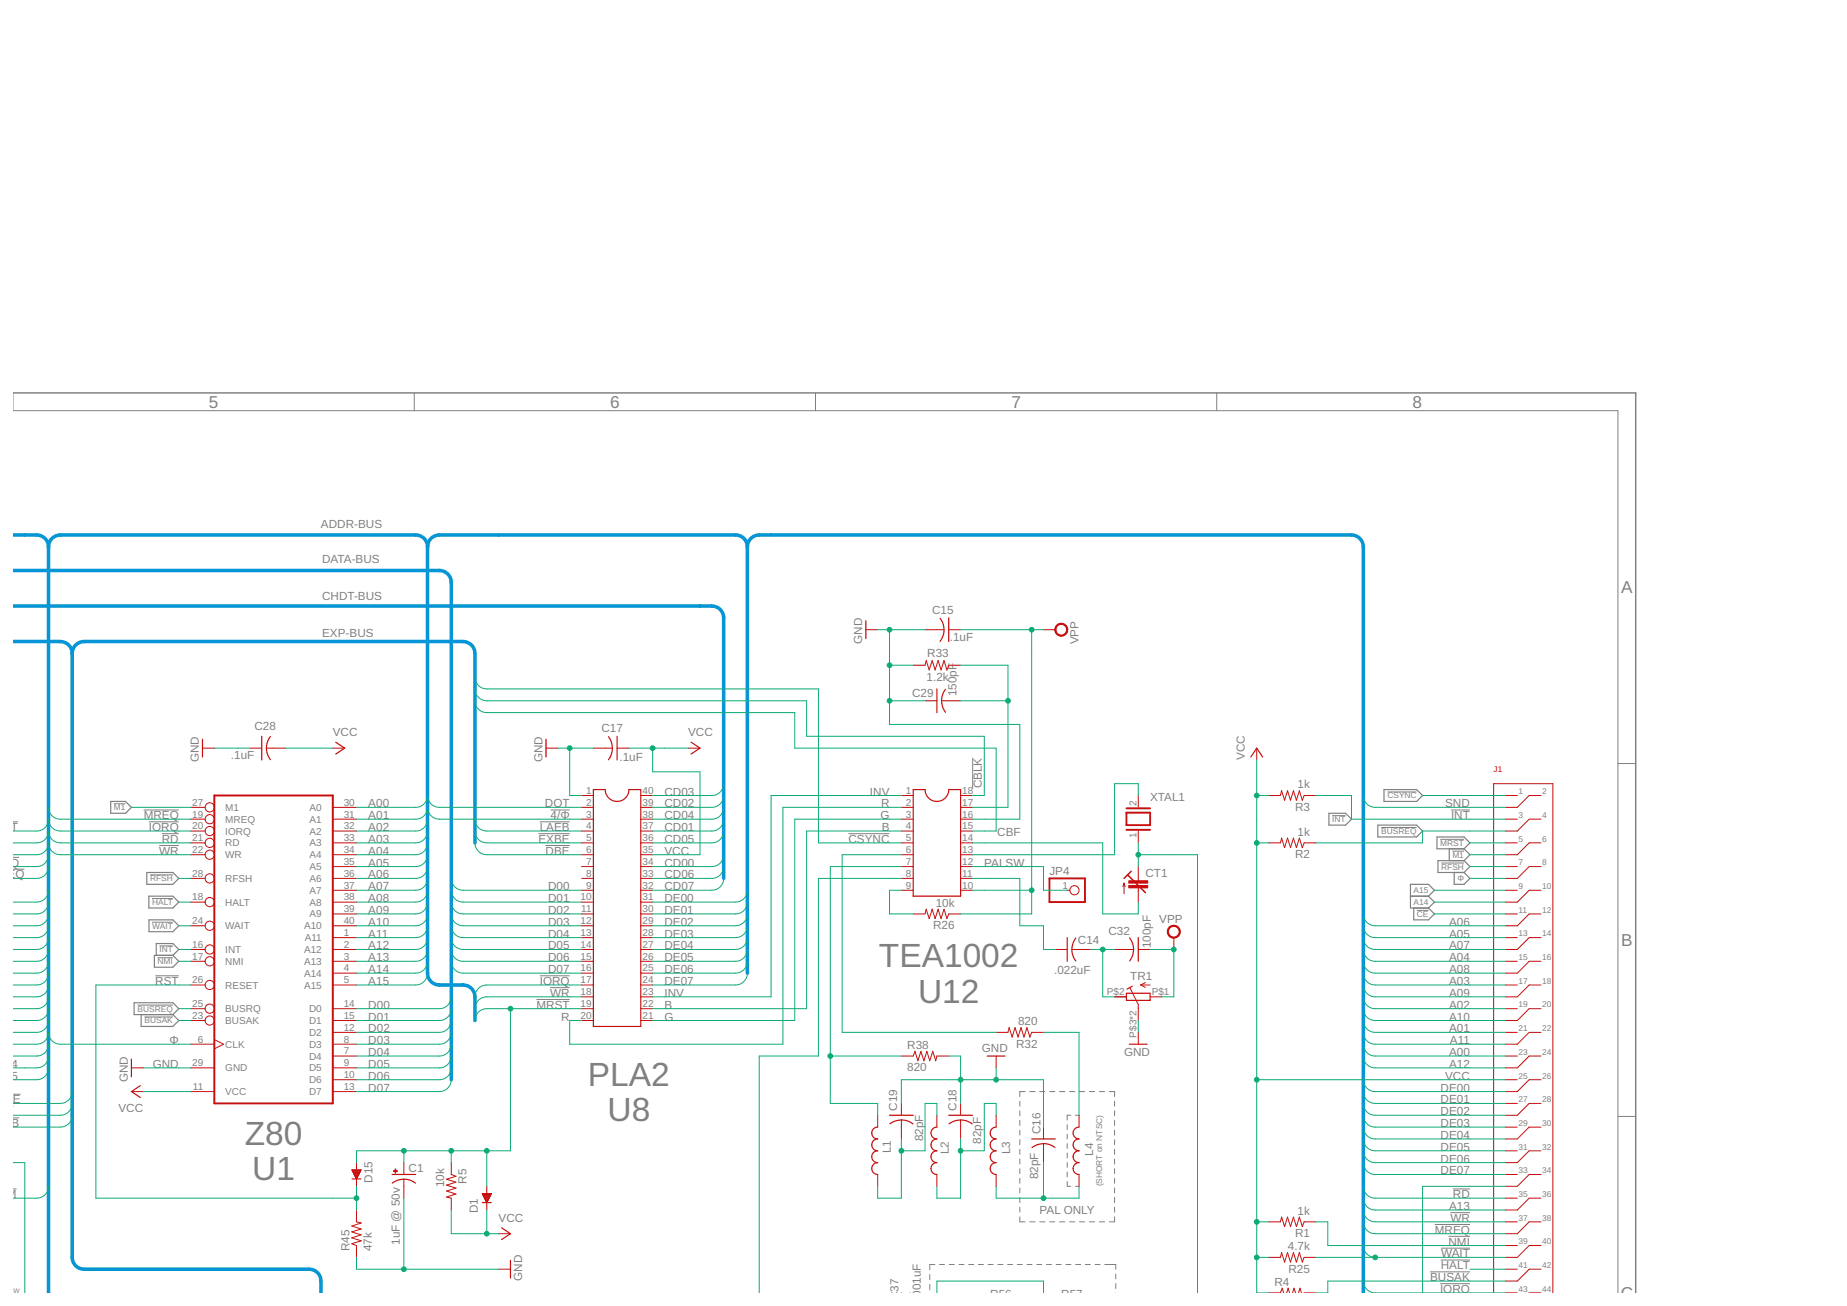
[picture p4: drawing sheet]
<svg xmlns="http://www.w3.org/2000/svg" width="594mm" height="420mm" viewBox="0 0 594 420" stroke-linecap="round" stroke-linejoin="round" font-family="sans-serif">
<g fill="none" stroke="#808080" stroke-width=".32">
<path d="M4.1 132.1h516.3v283.9M4.2 126.4v5.7M133.2 126.4v5.7M262.3 126.4v5.7M391.4 126.4v5.7M36.6 258.6h3.8M312.9 243.8v9.8M446.3 254.8h9.4M520.4 245.6h5.7M4.1 279.6h3.8M4.1 264.4h1.7M4.1 275.8h2.1"/>
<path d="M46.2 260.6h11.3M47.9 264.4h9.6M51.2 272h6.3M52 268.2h5.5M173.2 268.2h10M173.6 264.4h9.6M175.5 272h7.7M177.1 260.6h6.1M272.9 268.2h13.2M428.5 262.4h4.3M444.3 266.2h11.4M463.3 270h7.6"/>
<path d="M463.5 277.6h7.4M466.7 260.6h6.1M467.1 273.8h3.8M48.3 281.5h7.3M48.9 289.1h6.7M48.9 296.7h6.7M455.7 292.9h3.8M50 313.9h7.5M50.7 308.1h4.9M51.3 304.3h4.3M173.6 313.9h9.6M177 317.7h6.2"/>
<path d="M44.2 323.4h11.4M46.5 327.2h9.1M172.6 321.5h10.6M4.1 359.6h2.1M4.1 352h2.5M4.1 355.8h.2M328 354.3v1.6M328 357.4v1.6M329.7 351.2h-1.7v1.6M331.2 351.2h1.7M334.4 351.2h1.7M337.6 351.2h1.7"/>
<path d="M340.8 351.2h1.7M344 351.2h1.7M344.4 358.8h-1.1v1.5M345.9 358.8h1.2M347.2 351.2h1.7M350.4 351.2h1.7M353.6 351.2h1.7M356.8 351.2h1.7v1.6M358.5 354.3v1.6M358.5 357.4v1.6M520.4 359.2h5.7M328 360.5v1.6"/>
<path d="M328 363.6v1.6M328 366.7v1.6M328 369.8v1.6M328 372.9v1.6M328 376v1.6M328 379.1v1.6M343.3 361.8v1.6M343.3 364.9v1.5M343.3 367.9v1.6M343.3 371v1.5M343.3 374v1.6M343.3 377.1v1.5"/>
<path d="M358.5 360.5v1.6M358.5 363.6v1.6M358.5 366.7v1.6M358.5 369.8v1.6M358.5 372.9v1.6M358.5 376v1.6M358.5 379.1v1.6M4.1 382.5h1.2M328 391.5v1.6h1.7M328 382.2v1.6M328 385.3v1.6M328 388.4v1.6"/>
<path d="M331.2 393.1h1.7M334.4 393.1h1.7M337.6 393.1h1.7M340.8 393.1h1.7M343.3 380.1v1.6h1.1M344 393.1h1.7M345.9 381.7h1.2M347.2 393.1h1.7M350.4 393.1h1.7M353.6 393.1h1.7M358.5 382.2v1.6M358.5 385.3v1.6"/>
<path d="M358.5 388.4v1.6M358.5 391.5v1.6h-1.7M461.5 393.9h11.3M465.9 397.7h6.9M466.5 390.1h6.3M467.3 382.5h5.5M299.1 410v1.7M299.1 413.2v1.7M300.7 406.8h-1.6v1.7M302.2 406.8h1.6M305.3 406.8h1.6M308.4 406.8h1.7"/>
<path d="M311.6 406.8h1.6M314.7 406.8h1.6M317.8 406.8h1.6M321 406.8h1.6M324.1 406.8h1.6M327.2 406.8h1.6M330.3 406.8h1.7M333.5 406.8h1.6M336.6 406.8h1.6M339.7 406.8h1.6M342.8 406.8h1.7M346 406.8h1.6"/>
<path d="M349.1 406.8h1.6M352.2 406.8h1.6M355.3 406.8h3.6v1.6M358.9 409.9v1.5M358.9 412.9v1.6M358.9 416h.1M460 409.2h12.8M463.2 413h9.6M463.4 405.4h9.4M463.5 401.6h9.3"/>
</g>
<path d="M4.1 126.4h522v289.6" fill="none" stroke="#808080" stroke-width=".47"/>
<g fill="none" stroke="#808080" stroke-width=".38">
<path d="M35.6 257.8h4.8l1.9 1.9-1.9 1.9h-4.8zM445.2 254h10.5l1.9 1.9-1.9 1.9h-10.5zM427.4 261.6h5.4l1.9 1.9-1.9 2h-5.4zM443.2 265.5h12.5l1.9 1.9-1.9 1.9h-12.5zM462.2 269.3h8.7l1.9 1.9-1.9 1.9h-8.7zM466.2 273.1v3.8M470.9 273.1l1.9 1.9-1.9 1.9M470.9 276.9h-8.4v3.8h8.4M470.9 276.9l1.9 1.9-1.9 1.9M47.2 280.7h8.4l1.9 1.9-1.9 1.9h-8.4zM47.9 288.3h7.7l1.9 1.9-1.9 1.9h-7.7zM47.9 295.9h7.7l1.9 1.9-1.9 1.9h-7.7z"/>
<path d="M453.7 288.3h5.8M454.7 292.1v3.8h4.8l1.9-1.9-1.9-1.9M459.5 288.3l1.9 1.9-1.9 1.9M459.5 288.3l1.9-1.9-1.9-1.9h-5.8v7.6h5.8M467.7 280.7v3.8h3.2l1.9-1.9-1.9-1.9M49.7 307.4h5.9l1.9 1.9-1.9 1.9h-5.9zM50.2 307.4v-3.8h5.4l1.9 1.9-1.9 1.9M43.1 322.6h12.5l1.9 1.9-1.9 1.9h-12.5zM45.4 326.4v3.8h10.2l1.9-1.9-1.9-1.9"/>
</g>
<path d="M68.9 255.9h38.1v99.1h-38.1zM362.3 261.5h7.6v4h-7.6zM362.3 260.1h7.6M362.3 267h7.6M337.5 282.6h11.5v7.6h-11.5z" fill="none" stroke="#c90d0c" stroke-width=".61"/>
<g fill="none" stroke="#c90d0c" stroke-width=".32">
<path d="M278.5 202.6h3.8M293.7 214h3.8l.4-1.5 1 3 .9-3 1 3 .9-3 1 3 .9-3 1 3 .6-1.5h3.8M297.5 202.6h6.1M305.2 202.6h3.8M335.6 202.6h3.8M297.5 225.4h3.8M302.9 225.4h6.1M61.3 259.7h4.7M65.1 240.7h3.8M80.4 240.7h3.8M85.7 240.7h6.1M107 259.7h7.7"/>
<path d="M107 240.7h3.8M175.6 240.7h3.8M187 259.7h3.9M187 255.9h3.9M190.9 240.7h6.1M198.5 240.7h3.8M206.1 259.7h3.8M206.1 255.9h3.8M221.3 240.7h3.8M289.9 259.7h3.8M289.9 255.9h3.8M309 259.7h3.8"/>
<path d="M309 255.9h3.8M366.1 255.9v3.8M404.2 240.7v3.8M408 255.9h3.8l.4-1.5 1 3.1 .9-3.1 1 3.1 .9-3.1 1 3.1 .9-3.1 1 3.1 .6-1.6h3.8M484.2 255.9h3.8M495.7 255.9h-3.9l-3.8 3.8h-3.8M61.3 263.5h4.7M61.3 267.4h4.7M61.3 271.2h4.7M61.3 275h4.7M107 263.5h7.7M107 267.4h7.7"/>
<path d="M107 271.2h7.7M107 275h7.7M107 278.8h7.7M187 263.5h3.9M187 267.4h3.9M187 271.2h3.9M187 275h3.9M187 278.8h3.9M206.1 263.5h3.8M206.1 267.4h3.8M206.1 271.2h3.8M206.1 275h3.8"/>
<path d="M206.1 278.8h3.8M289.9 263.5h3.8M289.9 267.4h3.8M289.9 271.2h3.8M289.9 275h3.8M289.9 278.8h3.8M309 263.5h3.8M309 267.4h3.8M309 271.2h3.8M309 275h3.8M309 278.8h3.8M366.1 267.4v3.8"/>
<path d="M366.1 278.8v4.6M408 271.2h3.8l.4-1.6 1 3.1 .9-3.1 1 3.1 .9-3.1 1 3.1 .9-3.1 1 3.1 .6-1.5h3.8M484.2 263.5h3.8M484.2 271.2h3.8M484.2 278.8h3.8M495.7 263.5h-3.9l-3.8 3.9h-3.8M495.7 271.2h-3.9l-3.8 3.8h-3.8M495.7 278.8h-3.9l-3.8 3.8h-3.8M61.3 282.6h4.7M61.3 290.2h4.7M61.3 297.8h4.7M107 282.6h7.7"/>
<path d="M107 286.4h7.7M107 290.2h7.7M107 294h7.7M107 297.8h7.7M187 282.6h3.9M187 286.4h3.9M187 290.2h3.9M187 294h3.9M187 297.8h3.9M206.1 282.6h3.8M206.1 286.4h3.8M206.1 290.2h3.8"/>
<path d="M206.1 294h3.8M206.1 297.8h3.8M289.9 282.6h3.8M289.9 286.4h3.8M293.7 294h3.8l.4-1.5 1 3.1 .9-3.1 1 3.1 .9-3.1 1 3.1 .9-3.1 1 3.1 .6-1.6h3.8M309 282.6h3.8M309 286.4h3.8M343.3 286.4h.8M361.5 284.1v3.4M361.5 284.1l-.3 1.2M361.5 284.1l.4 1.2M366.1 285.6v4.6"/>
<path d="M484.2 286.4h3.8M484.2 294h3.8M495.7 286.4h-3.9l-3.8 3.8h-3.8M495.7 294h-3.9l-3.8 3.8h-3.8M61.3 305.5h4.7M61.3 309.3h4.7M61.3 316.9h4.7M107 301.6h7.7M107 305.5h7.7M107 309.3h7.7M107 313.1h7.7M107 316.9h7.7"/>
<path d="M187 301.6h3.9M187 305.5h3.9M187 309.3h3.9M187 313.1h3.9M187 316.9h3.9M206.1 301.6h3.8M206.1 305.5h3.8M206.1 309.3h3.8M206.1 313.1h3.8M206.1 316.9h3.8M339.4 305.5h3.9M344.8 305.5h6.1"/>
<path d="M358.5 305.5h6.1M363.5 317.9l2.6 5.3v5.1M366.1 305.5h3.8M366.9 316.9h3M366.9 316.9l1.5 .7M368.4 316.1l-1.5 .8M377.5 301.6v3.9M484.2 301.6h3.8M484.2 309.3h3.8M484.2 316.9h3.8M495.7 301.6h-3.9l-3.8 3.9h-3.8M495.7 309.3h-3.9l-3.8 3.8h-3.8"/>
<path d="M495.7 316.9h-3.9l-3.8 3.8h-3.8M61.3 324.5h4.7M61.3 328.3h4.7M61.3 335.9h7.6M68.9 334.5l3 1.4-3 1.5M107 324.5h7.7M107 328.3h7.7M107 332.1h7.7M107 335.9h7.7M107 339.7h7.7M187 324.5h3.9M187 328.3h3.9"/>
<path d="M187 320.7h3.9M206.1 324.5h3.8M206.1 328.3h3.8M206.1 320.7h3.8M289.9 339.7h3.8l.6-1.5 1 3.1 .9-3.1 1 3.1 .9-3.1 1 3.1 .9-3.1 1 3.1 .3-1.6h3.9M320.4 332.1h3.8l.4-1.5 .9 3.1 1-3.1 .9 3.1 1-3.1 1 3.1 .9-3.1 1 3.1 .5-1.6h3.8M320.4 339.7v3.9M358.5 320.7h3.8M366.1 332.1v3.8M369.9 320.7h3.8M484.2 324.5h3.8M484.2 332.1h3.8"/>
<path d="M484.2 339.7h3.8M495.7 324.5h-3.9l-3.8 3.8h-3.8M495.7 332.1h-3.9l-3.8 3.8h-3.8M495.7 339.7h-3.9l-3.8 3.9h-3.8M42.3 343.6h3.8M42.3 351.2h3.8M61.3 343.6h7.6M61.3 351.2h7.6M107 343.6h7.7M107 347.4h7.7M107 351.2h7.7M282.3 358.8v3.8"/>
<path d="M289.9 355v3.8M301.3 358.8v3.8M309 355v3.8M320.4 358.8v3.8M347.1 358.8v3.8M484.2 347.4h3.8M484.2 355h3.8M495.7 347.4h-3.9l-3.8 3.8h-3.8M495.7 355h-3.9l-3.8 3.8h-3.8M113.2 376.4h2.9l-1.4 2.9zM113.3 376.6h2.7M113.4 376.8h2.5"/>
<path d="M113.5 377h2.3M113.6 377.2h2.1M113.7 377.4h1.9M113.8 377.5h1.7M113.9 377.8h1.5M114 378h1.3M114.1 378.1h1.1M114.2 378.4h.9M114.3 378.5h.7M114.4 378.7h.5M114.5 378.9h.3M114.6 379.1h.1"/>
<path d="M114.7 374v2.4M114.7 379.3v2.4M129.9 374v3.8M129.9 379.4v6.1M145.1 374v3.8l1.6 .6-3.1 1 3.1 .9-3.1 1 3.1 .9-3.1 1 3.1 .9-3.1 1 1.5 .4v3.8M282.3 377.8v3.9M289.9 360.3v6.1M301.3 377.8v3.9M309 360.3v6.1M320.4 377.8v3.9M335.6 362.6v3.8M335.6 367.9v6.1"/>
<path d="M347.1 377.8v3.9M484.2 362.6h3.8M484.2 370.2h3.8M484.2 377.8h3.8M495.7 362.6h-3.9l-3.8 3.8h-3.8M495.7 370.2h-3.9l-3.8 3.8h-3.8M495.7 377.8h-3.9l-3.8 3.9h-3.8M114.7 389.3v3.8l1.5 .4-3.1 .9 3.1 1-3.1 .9 3.1 1-3.1 .9 3.1 1-3.1 .9 1.6 .6v3.8M155.2 384h2.8l-1.4 2.9zM155.3 384.2h2.6M155.3 384.5h2.5M155.4 384.6h2.3"/>
<path d="M155.6 384.8h2M155.6 385h1.9M155.7 385.2h1.7M155.8 385.4h1.5M155.9 385.6h1.3M156 385.8h1.1M156.1 386h.9M156.2 386.2h.7M156.3 386.4h.5M156.4 386.6h.3M156.5 386.8h.1M156.6 381.7v2.3"/>
<path d="M156.6 386.9v2.4M160.4 396.9h3.8M408 393.1h3.8l.4-1.5 1 3 .9-3 1 3 .9-3 1 3 .9-3 1 3 .6-1.5h3.8M484.2 393.1h3.8M484.2 385.5h3.8M495.7 393.1h-3.9l-3.8 3.8h-3.8M495.7 385.5h-3.9l-3.8 3.8h-3.8M160.4 408.3h3.8M408 415.9h3.8l.6-1.5 .5 1.6M408 404.5h3.8l.4-1.5 1 3 .9-3 1 3 .9-3 1 3 .9-3 1 3 .6-1.5h3.8M413.8 416l.5-1.6 .5 1.6M415.7 416l.5-1.6 .5 1.6"/>
<path d="M417.6 416l.5-1.6 .5 1.6M423.3 415.9l-3.9 .1M480.4 416v-163.9h19.1v163.9M484.2 415.9h3.8M484.2 400.7h3.8M484.2 408.3h3.8M495.7 415.9l-3.9 .1M495.7 400.7h-3.9l-3.8 3.8h-3.8M495.7 408.3h-3.9l-3.8 3.8h-3.8"/>
<circle cx="67.5" cy="259.7" r="1.48"/>
<circle cx="67.5" cy="275" r="1.48"/>
<circle cx="67.5" cy="267.4" r="1.48"/>
<circle cx="67.5" cy="271.2" r="1.48"/>
<circle cx="67.5" cy="263.5" r="1.48"/>
<circle cx="67.5" cy="282.6" r="1.48"/>
<circle cx="67.5" cy="290.2" r="1.48"/>
<circle cx="67.5" cy="297.8" r="1.48"/>
<circle cx="345.6" cy="286.4" r="1.48"/>
<circle cx="67.5" cy="305.5" r="1.48"/>
<circle cx="67.5" cy="309.3" r="1.48"/>
<circle cx="67.5" cy="316.9" r="1.48"/>
<circle cx="67.5" cy="328.3" r="1.48"/>
<circle cx="67.5" cy="324.5" r="1.48"/>
</g>
<g fill="none" stroke="#c90d0c" stroke-width=".38">
<path d="M278.5 199.7v5.7M302.4 198.9a6 6 0 0 1 0 7.4M305.2 198.8v7.6M65.1 237.8v5.7M84.2 236.9v7.6M87 237a6 6 0 0 0 0 7.4M108 238.8l2.8 1.9-2.8 1.9M175.6 237.8v5.7M195.7 237l.9 1.7 .4 2M198.5 236.9v7.6M222.3 238.8l2.8 1.9-2.8 1.9M301.3 221.6v7.7"/>
<path d="M302.9 225.4l.3 2 .9 1.8M304.1 221.7l-.9 1.8-.3 1.9M190.9 254h3.8a3.8 3.8 0 0 0 3.8 3.8 3.8 3.8 0 0 0 3.8-3.8h3.8v76.2h-15.2zM197 240.7l-.3 2-1 1.7M293.7 254h3.8a3.8 3.8 0 0 0 3.8 3.8 3.8 3.8 0 0 0 3.9-3.8h3.8v34.3h-15.3zM402.3 243.5l1.9-2.8 1.9 2.8M343.3 301.6v7.7M344.8 305.5l.3 1.9 .9 1.8M346 301.8l-.9 1.7-.3 2M362.3 319.6h7.6v2.2h-7.6zM363.3 301.7a6 6 0 0 1 0 7.5M364.2 317.3l-1.7 .9"/>
<path d="M366.1 301.6v7.7M317.5 339.7h5.8M363.3 335.9h5.7M42.3 340.7v5.7M45.1 349.3l-2.8 1.9 2.8 1.9M286.1 358.8h7.6M305.2 358.8h7.6M113.2 376.4h2.9l-1.4 2.9zM113.2 379.3h2.9M126.1 377.8h7.6M282.3 362.6a1.9 1.9 0 0 0-1.9 1.9 1.9 1.9 0 0 0 1.9 1.9 1.9 1.9 0 0 0-1.9 1.9 1.9 1.9 0 0 0 1.9 1.9 1.9 1.9 0 0 0-1.9 1.9 1.9 1.9 0 0 0 1.9 1.9 1.9 1.9 0 0 0-1.9 1.9 1.9 1.9 0 0 0 1.9 1.9M286.2 361.6a6.1 6.1 0 0 1 7.4 0"/>
<path d="M301.3 362.6a1.9 1.9 0 0 0-1.9 1.9 1.9 1.9 0 0 0 1.9 1.9 1.9 1.9 0 0 0-1.9 1.9 1.9 1.9 0 0 0 1.9 1.9 1.9 1.9 0 0 0-1.9 1.9 1.9 1.9 0 0 0 1.9 1.9 1.9 1.9 0 0 0-1.9 1.9 1.9 1.9 0 0 0 1.9 1.9M305.3 361.6a6.1 6.1 0 0 1 7.4 0M320.4 362.6a1.9 1.9 0 0 0-1.9 1.9 1.9 1.9 0 0 0 1.9 1.9 1.9 1.9 0 0 0-1.9 1.9 1.9 1.9 0 0 0 1.9 1.9 1.9 1.9 0 0 0-1.9 1.9 1.9 1.9 0 0 0 1.9 1.9 1.9 1.9 0 0 0-1.9 1.9 1.9 1.9 0 0 0 1.9 1.9M331.8 366.4h7.6M335.6 367.9l2 .3 1.8 1M335.6 367.9l-1.9 .4-1.8 .9M347.1 362.6a1.9 1.9 0 0 0-1.9 1.9 1.9 1.9 0 0 0 1.9 1.9 1.9 1.9 0 0 0-1.9 1.9 1.9 1.9 0 0 0 1.9 1.9 1.9 1.9 0 0 0-1.9 1.9 1.9 1.9 0 0 0 1.9 1.9 1.9 1.9 0 0 0-1.9 1.9 1.9 1.9 0 0 0 1.9 1.9M126.2 380.6a6.1 6.1 0 0 1 7.4 0M155.2 384h2.8l-1.4 2.9zM155.2 386.9h2.8M161.3 395l2.9 1.9-2.9 1.9M164.2 405.5v5.7"/>
<path d="M289.9 415.9v.1M292.7 416h.1"/>
</g>
<g fill="#c90d0c" stroke="#c90d0c" stroke-width=".32">
<path d="M126.5 376.7h1.3v.1h-1.3z"/>
<path d="M127.1 376.1h.2v1.3h-.2z"/>
<path d="M363.1 284.9h6.1v.7h-6.1z"/>
<path d="M363.1 283.4h6.1v.7h-6.1z"/>
</g>
<path d="M362.7 281.5l5.7 5.7M363.8 280.3l-2.3 2.3" fill="none" stroke="#c90d0c" stroke-width=".47"/>
<g fill="#c90d0c" stroke="#c90d0c" stroke-width=".32">
<path d="M340 201a2.09 2.09 0 0 1 3.2 .6 2.09 2.09 0 0 1-1.4 3 2.09 2.09 0 0 1-2.5-2h.3a1.71 1.71 0 0 1 2.5-1.6 1.71 1.71 0 0 1 .3 2.9 1.71 1.71 0 0 1-2.7-1l-.1-.3h-.3v-.4z" fill-rule="evenodd"/>
<path d="M376.1 298.2a2.1 2.1 0 0 1 3.3 .5 2.1 2.1 0 0 1-1.3 3 2.1 2.1 0 0 1-2.6-2h.3a1.72 1.72 0 0 1 2.6-1.4 1.72 1.72 0 0 1 .2 2.9 1.72 1.72 0 0 1-2.7-1.1l-.1-.4h-.3v-.4z" fill-rule="evenodd"/>
</g>
<path d="M4.1 172.1h7.7a3.8 3.8 0 0 1 3.8 3.8M15.6 175.9a3.8 3.8 0 0 1 3.8-3.8h114.3a3.8 3.8 0 0 1 3.8 3.8M15.6 175.9v240.1M137.5 175.9v137.2a3.8 3.8 0 0 0 3.8 3.8h7.6a3.8 3.8 0 0 1 3.9 3.8v7.6M137.5 175.9a3.8 3.8 0 0 1 3.8-3.8h95.3a3.8 3.8 0 0 1 3.8 3.8M240.4 175.9a3.8 3.8 0 0 1 3.8-3.8h190.5a3.8 3.8 0 0 1 3.8 3.8v240M240.4 175.9v137.2M4.1 183.5h137.2a3.8 3.8 0 0 1 3.8 3.8v160.1M4.1 195h224.9a3.8 3.8 0 0 1 3.8 3.8v83.8M4.1 206.4h15.3a3.8 3.8 0 0 1 3.8 3.8M23.2 210.2a3.8 3.8 0 0 1 3.8-3.8h121.9a3.8 3.8 0 0 1 3.9 3.8v61M23.2 210.2v194.3a3.8 3.8 0 0 0 3.8 3.8h72.4a3.8 3.8 0 0 1 3.8 3.8v3.9" fill="none" stroke="#0696d7" stroke-width="1.1"/>
<g fill="none" stroke="#0dab76" stroke-width=".32">
<path d="M152.8 217.8a3.8 3.8 0 0 0 3.8 3.8h106.6v49.6h26.7M282.3 202.6h15.2M286.1 202.6v30.5h41.9v30.4h-15.2M286.1 214h7.6M309 202.6h26.6M309 214h15.2v45.7h-11.4M331.8 202.6v91.4h-22.8M152.8 221.6a3.8 3.8 0 0 0 3.8 3.8h102.8v11.5h57.2v19h-3.8M152.8 225.4a3.8 3.8 0 0 0 3.8 3.9h99v11.4h64.8v26.7h-7.6M286.1 225.4h11.4M309 225.4h15.2M15.6 259.7a3.8 3.8 0 0 0 3.8 3.8h41.9"/>
<path d="M42.3 259.7h19M68.9 240.7h11.5M91.8 240.7h15.2M114.7 259.7h19a3.8 3.8 0 0 0 3.8-3.8 3.8 3.8 0 0 0 3.8 3.8h45.7M179.4 240.7h11.5M183.2 240.7v15.2h3.8M202.3 240.7h19M209.9 240.7v7.6h15.2v26.7h-15.2M232.8 259.7a3.8 3.8 0 0 1-3.8 3.8h-19.1M232.8 255.9a3.8 3.8 0 0 1-3.8 3.8h-19.1M232.8 252.1a3.8 3.8 0 0 1-3.8 3.8h-19.1M289.9 255.9h-41.9v64.8h-38.1"/>
<path d="M289.9 259.7h-38.1v76.2h-68.6v-7.6h3.8M366.1 255.9v-3.8h-7.6v22.9h-45.7M404.2 255.9h3.8M404.2 244.5v171.4h3.8M423.3 255.9h11.4v7.6h49.5M438.5 255.9a3.8 3.8 0 0 0 3.8 3.8h41.9M457.6 255.9h26.6M4.1 271.2h7.7a3.8 3.8 0 0 0 3.8-3.8 3.8 3.8 0 0 0 3.8 3.8h41.9M4.1 275h7.7a3.8 3.8 0 0 0 3.8-3.8 3.8 3.8 0 0 0 3.8 3.8h41.9M4.1 267.4h7.7a3.8 3.8 0 0 0 3.8-3.9 3.8 3.8 0 0 0 3.8 3.9h41.9M15.6 278.8a3.8 3.8 0 0 1-3.8 3.8h-7.7M15.6 275a3.8 3.8 0 0 1-3.8 3.8h-7.7"/>
<path d="M114.7 263.5h19a3.8 3.8 0 0 0 3.8-3.8 3.8 3.8 0 0 0 3.8 3.8h45.7M137.5 263.5a3.8 3.8 0 0 1-3.8 3.9h-19M137.5 267.4a3.8 3.8 0 0 1-3.8 3.8h-19M137.5 271.2a3.8 3.8 0 0 1-3.8 3.8h-19M137.5 275a3.8 3.8 0 0 1-3.8 3.8h-19M137.5 278.8a3.8 3.8 0 0 1-3.8 3.8h-19M152.8 263.5a3.8 3.8 0 0 0 3.8 3.9h30.4M152.8 267.4a3.8 3.8 0 0 0 3.8 3.8h30.4M152.8 271.2a3.8 3.8 0 0 0 3.8 3.8h30.4M232.8 278.8a3.8 3.8 0 0 1-3.8 3.8h-19.1M232.8 275a3.8 3.8 0 0 1-3.8 3.8h-19.1M232.8 267.4a3.8 3.8 0 0 1-3.8 3.8h-19.1"/>
<path d="M232.8 263.5a3.8 3.8 0 0 1-3.8 3.9h-19.1M289.9 278.8h-22.8v76.2h15.2v3.8M289.9 263.5h-34.3v64.8h-45.7M289.9 275h-19v57.1h49.5M289.9 267.4h-30.5v57.1h-49.5M312.8 278.8h22.8v7.6h7.7M312.8 271.2h41.9v22.8h11.4v-3.8M366.1 271.2v7.6M366.1 275h19.1v141M404.2 271.2h3.8M472.8 278.8h11.4M472.8 271.2h11.4"/>
<path d="M472.8 275h11.4M484.2 267.4h-26.6v3.8h-34.3M15.6 286.4a3.8 3.8 0 0 1-3.8 3.8h-7.7M15.6 290.2a3.8 3.8 0 0 1-3.8 3.8h-7.7M15.6 294a3.8 3.8 0 0 1-3.8 3.8h-7.7M15.6 297.8a3.8 3.8 0 0 1-3.8 3.8h-7.7M57.5 282.6h3.8M57.5 290.2h3.8M57.5 297.8h3.8M137.5 286.4a3.8 3.8 0 0 1-3.8 3.8h-19M137.5 290.2a3.8 3.8 0 0 1-3.8 3.8h-19M137.5 294a3.8 3.8 0 0 1-3.8 3.8h-19"/>
<path d="M137.5 297.8a3.8 3.8 0 0 1-3.8 3.8h-19M137.5 282.6a3.8 3.8 0 0 1-3.8 3.8h-19M145.1 297.8a3.8 3.8 0 0 0 3.8 3.8h38.1M145.1 286.4a3.8 3.8 0 0 0 3.8 3.8h38.1M145.1 290.2a3.8 3.8 0 0 0 3.8 3.8h38.1M145.1 282.6a3.8 3.8 0 0 0 3.8 3.8h38.1M145.1 294a3.8 3.8 0 0 0 3.8 3.8h38.1M232.8 282.6a3.8 3.8 0 0 1-3.8 3.8h-19.1M240.4 286.4a3.8 3.8 0 0 1-3.8 3.8h-26.7M240.4 290.2a3.8 3.8 0 0 1-3.8 3.8h-26.7M240.4 294a3.8 3.8 0 0 1-3.8 3.8h-26.7M240.4 297.8a3.8 3.8 0 0 1-3.8 3.8h-26.7"/>
<path d="M289.9 282.6h-26.7v57.1h-19v76.3M289.9 286.4h-3.8v7.6h7.6M312.8 282.6h15.2v15.2h7.6v7.7h3.8M312.8 286.4h19M438.5 297.8a3.8 3.8 0 0 0 3.8 3.8h41.9M438.5 294a3.8 3.8 0 0 0 3.8 3.8h41.9M461.4 286.4h22.8M461.4 294h22.8M461.4 290.2h22.8M472.8 282.6h11.4M15.6 316.9a3.8 3.8 0 0 1-3.8 3.8h-7.7M15.6 301.6a3.8 3.8 0 0 1-3.8 3.9h-7.7"/>
<path d="M15.6 305.5a3.8 3.8 0 0 1-3.8 3.8h-7.7M15.6 309.3a3.8 3.8 0 0 1-3.8 3.8h-7.7M15.6 313.1a3.8 3.8 0 0 1-3.8 3.8h-7.7M57.5 305.5h3.8M57.5 309.3h3.8M61.3 316.9h-30.5v68.6h83.9M137.5 301.6a3.8 3.8 0 0 1-3.8 3.9h-19M137.5 305.5a3.8 3.8 0 0 1-3.8 3.8h-19M137.5 309.3a3.8 3.8 0 0 1-3.8 3.8h-19M137.5 313.1a3.8 3.8 0 0 1-3.8 3.8h-19M145.1 301.6a3.8 3.8 0 0 0 3.8 3.9h38.1M145.1 305.5a3.8 3.8 0 0 0 3.8 3.8h38.1"/>
<path d="M145.1 309.3a3.8 3.8 0 0 0 3.8 3.8h38.1M187 316.9h-30.4a3.8 3.8 0 0 0-3.8 3.8M240.4 301.6a3.8 3.8 0 0 1-3.8 3.9h-26.7M240.4 305.5a3.8 3.8 0 0 1-3.8 3.8h-26.7M240.4 309.3a3.8 3.8 0 0 1-3.8 3.8h-26.7M240.4 313.1a3.8 3.8 0 0 1-3.8 3.8h-26.7M350.9 305.5h7.6M354.7 305.5v15.2h3.8M369.9 305.5h7.6v15.2h-3.8M438.5 309.3a3.8 3.8 0 0 0 3.8 3.8h41.9M438.5 316.9a3.8 3.8 0 0 0 3.8 3.8h41.9M438.5 313.1a3.8 3.8 0 0 0 3.8 3.8h41.9"/>
<path d="M438.5 305.5a3.8 3.8 0 0 0 3.8 3.8h41.9M438.5 301.6a3.8 3.8 0 0 0 3.8 3.9h41.9M4.1 335.9h7.7a3.8 3.8 0 0 0 3.8-3.8 3.8 3.8 0 0 0 3.8 3.8h41.9M15.6 320.7a3.8 3.8 0 0 1-3.8 3.8h-7.7M15.6 324.5a3.8 3.8 0 0 1-3.8 3.8h-7.7M15.6 328.3a3.8 3.8 0 0 1-3.8 3.8h-7.7M15.6 335.9a3.8 3.8 0 0 1-3.8 3.8h-7.7M15.6 339.7a3.8 3.8 0 0 1-3.8 3.9h-7.7M57.5 324.5h3.8M57.5 328.3h3.8M145.1 335.9a3.8 3.8 0 0 1-3.8 3.8h-26.6M145.1 324.5a3.8 3.8 0 0 1-3.8 3.8h-26.6"/>
<path d="M145.1 339.7a3.8 3.8 0 0 1-3.8 3.9h-26.6M145.1 328.3a3.8 3.8 0 0 1-3.8 3.8h-26.6M145.1 320.7a3.8 3.8 0 0 1-3.8 3.8h-26.6M145.1 332.1a3.8 3.8 0 0 1-3.8 3.8h-26.6M164.2 324.5v45.7h-49.5v3.8M187 324.5h-30.4a3.8 3.8 0 0 0-3.8 3.8M187 320.7h-30.4a3.8 3.8 0 0 0-3.8 3.8M267.1 339.7h22.8M305.2 339.7h3.8v15.3M335.6 332.1h11.5v26.7M366.1 328.3v3.8M438.5 324.5a3.8 3.8 0 0 0 3.8 3.8h41.9"/>
<path d="M438.5 332.1a3.8 3.8 0 0 0 3.8 3.8h41.9M438.5 339.7a3.8 3.8 0 0 0 3.8 3.9h41.9M438.5 335.9a3.8 3.8 0 0 0 3.8 3.8h41.9M438.5 328.3a3.8 3.8 0 0 0 3.8 3.8h41.9M438.5 320.7a3.8 3.8 0 0 0 3.8 3.8h41.9M15.6 343.6a3.8 3.8 0 0 1-3.8 3.8h-7.7M23.2 358.8a3.8 3.8 0 0 1-3.8 3.8h-15.3M23.2 351.2a3.8 3.8 0 0 1-3.8 3.8h-15.3M23.2 355a3.8 3.8 0 0 1-3.8 3.8h-15.3M46.1 343.6h15.2M46.1 351.2h15.2M145.1 343.6a3.8 3.8 0 0 1-3.8 3.8h-26.6"/>
<path d="M145.1 347.4a3.8 3.8 0 0 1-3.8 3.8h-26.6M289.9 355v-7.6h45.7v15.2M301.3 358.8v-3.8h-3.8v15.2h-7.6M320.4 358.8v-3.8h-3.8v15.2h-7.6M320.4 343.6v3.8M404.2 347.4h80M438.5 347.4a3.8 3.8 0 0 0 3.8 3.8h41.9M438.5 351.2a3.8 3.8 0 0 0 3.8 3.8h41.9M438.5 355a3.8 3.8 0 0 0 3.8 3.8h41.9M438.5 358.8a3.8 3.8 0 0 0 3.8 3.8h41.9M4.1 374h3.9v42M129.9 370.2v3.8"/>
<path d="M145.1 370.2v3.8M156.6 370.2v11.5M289.9 366.4v19.1h-7.6v-3.8M309 366.4v19.1h-7.7v-3.8M335.6 374v11.5M438.5 362.6a3.8 3.8 0 0 0 3.8 3.8h41.9M438.5 366.4a3.8 3.8 0 0 0 3.8 3.8h41.9M438.5 370.2a3.8 3.8 0 0 0 3.8 3.8h41.9M438.5 374a3.8 3.8 0 0 0 3.8 3.8h41.9M15.6 381.7a3.8 3.8 0 0 1-3.8 3.8h-7.7M114.7 381.7v7.6M129.9 385.5v22.8"/>
<path d="M145.1 389.3v7.6h15.3M156.6 389.3v7.6M320.4 381.7v3.8h26.7v-3.8M404.2 393.1h3.8M423.3 393.1h3.8v7.6h57.1M438.5 385.5a3.8 3.8 0 0 0 3.8 3.8h41.9M438.5 381.7a3.8 3.8 0 0 0 3.8 3.8h41.9M438.5 389.3a3.8 3.8 0 0 0 3.8 3.8h41.9M438.5 393.1a3.8 3.8 0 0 0 3.8 3.8h41.9M484.2 381.7h-26.6v34.3M114.7 404.5v3.8h45.7M301.3 416v-3.9h34.3v3.9"/>
<path d="M404.2 404.5h3.8M423.3 404.5h60.9M438.5 400.7a3.8 3.8 0 0 0 3.8 3.8M438.5 412.1a3.8 3.8 0 0 0 3.8 3.8h41.9M472.8 408.3h11.4M484.2 412.1h-57.1v3.8h-3.8"/>
</g>
<g fill="#0dab76" stroke="#0dab76" stroke-width=".32">
<circle cx="267.1" cy="339.7" r=".76"/>
<circle cx="129.9" cy="408.3" r=".76"/>
<circle cx="183.2" cy="240.7" r=".76"/>
<circle cx="309" cy="347.4" r=".76"/>
<circle cx="320.4" cy="347.4" r=".76"/>
<circle cx="286.1" cy="202.6" r=".76"/>
<circle cx="286.1" cy="214" r=".76"/>
<circle cx="286.1" cy="225.4" r=".76"/>
<circle cx="156.6" cy="396.9" r=".76"/>
<circle cx="404.2" cy="404.5" r=".76"/>
<circle cx="404.2" cy="393.1" r=".76"/>
<circle cx="404.2" cy="271.2" r=".76"/>
<circle cx="404.2" cy="347.4" r=".76"/>
<circle cx="404.2" cy="255.9" r=".76"/>
<circle cx="209.9" cy="240.7" r=".76"/>
<circle cx="324.2" cy="225.4" r=".76"/>
<circle cx="129.9" cy="370.2" r=".76"/>
<circle cx="145.1" cy="370.2" r=".76"/>
<circle cx="156.6" cy="370.2" r=".76"/>
<circle cx="164.2" cy="324.5" r=".76"/>
<circle cx="114.7" cy="385.5" r=".76"/>
<circle cx="442.3" cy="404.5" r=".76"/>
<circle cx="331.8" cy="286.4" r=".76"/>
<circle cx="331.8" cy="202.6" r=".76"/>
<circle cx="377.5" cy="305.5" r=".76"/>
<circle cx="335.6" cy="385.5" r=".76"/>
<circle cx="289.9" cy="370.2" r=".76"/>
<circle cx="309" cy="370.2" r=".76"/>
<circle cx="366.1" cy="275" r=".76"/>
<circle cx="354.7" cy="305.5" r=".76"/>
</g>
<g font-size="10.8" fill="#808080">
<text x="282.7" y="311.2">TEA1002</text>
<text x="295.3" y="322.6">U12</text>
<text x="189.1" y="349.3">PLA2</text>
<text x="195.4" y="360.7">U8</text>
<text x="78.7" y="368.3">Z80</text>
<text x="81.1" y="379.7">U1</text>
</g>
<g font-size="5.5" fill="#808080">
<text x="67.2" y="131.2">5</text>
<text x="196.2" y="131.2">6</text>
<text x="325.3" y="131.2">7</text>
<text x="454.4" y="131.2">8</text>
<text x="521.4" y="190.8">A</text>
<text x="521.4" y="304.4">B</text>
<text x="521.3" y="417.9">C</text>
</g>
<g font-size="3.8" fill="#808080">
<text x="103.2" y="169.8">ADDR-BUS</text>
<text x="103.6" y="181.3">DATA-BUS</text>
<text x="103.6" y="193.1">CHDT-BUS</text>
<text x="299.8" y="197.4">C15</text>
<text x="103.6" y="204.9">EXP-BUS</text>
<text x="277.3" y="207.2" transform="rotate(-90 277.3 207.2)">GND</text>
<text x="305.5" y="206.2">.1uF</text>
<text x="346.9" y="207.3" transform="rotate(-90 346.9 207.3)">VPP</text>
<text x="298.2" y="211.3">R33</text>
<text x="298" y="219">1.2k</text>
<text x="293.3" y="224.1">C29</text>
<text x="307.6" y="223.9" transform="rotate(-90 307.6 223.9)">150pF</text>
<text x="81.8" y="234.8">C28</text>
<text x="107" y="236.9">VCC</text>
<text x="193.5" y="235.5">C17</text>
<text x="221.3" y="236.9">VCC</text>
<text x="64" y="245.3" transform="rotate(-90 64 245.3)">GND</text>
<text x="74.3" y="244.3">.1uF</text>
<text x="174.5" y="245.3" transform="rotate(-90 174.5 245.3)">GND</text>
<text x="199.2" y="244.7">.1uF</text>
<text x="400.4" y="244.5" transform="rotate(-90 400.4 244.5)">VCC</text>
<text x="213.7" y="255.9">CD03</text>
<text x="279.8" y="255.9">INV</text>
<text x="315.8" y="253.6" transform="rotate(-90 315.8 253.6)">CBLK</text>
<text x="369.9" y="257.8">XTAL1</text>
<text x="417.4" y="253.6">1k</text>
<text x="46.2" y="263.5">MREQ</text>
<text x="118.5" y="259.7">A00</text>
<text x="118.5" y="263.5">A01</text>
<text x="175.3" y="259.7">DOT</text>
<text x="177.1" y="263.5">4/Φ</text>
<text x="213.7" y="263.5">CD04</text>
<text x="213.7" y="259.7">CD02</text>
<text x="283.2" y="263.5">G</text>
<text x="283.4" y="259.7">R</text>
<text x="416.5" y="260.8">R3</text>
<text x="464.8" y="259.7">SND</text>
<text x="466.7" y="263.5">INT</text>
<text x="0" y="267.4">AIT</text>
<text x="47.9" y="267.4">IORQ</text>
<text x="118.5" y="267.4">A02</text>
<text x="173.6" y="267.4">LAEB</text>
<text x="213.7" y="267.4">CD01</text>
<text x="283.6" y="267.4">B</text>
<text x="320.8" y="268.9">CBF</text>
<text x="417.4" y="268.9">1k</text>
<text x="51.2" y="275">WR</text>
<text x="52.1" y="271.2">RD</text>
<text x="118.5" y="271.2">A03</text>
<text x="118.5" y="275">A04</text>
<text x="173.2" y="271.2">EXBE</text>
<text x="175.5" y="275">DBE</text>
<text x="213.7" y="275">VCC</text>
<text x="213.7" y="271.2">CD05</text>
<text x="272.9" y="271.2">CSYNC</text>
<text x=".5" y="278.8">RQ</text>
<text x="118.5" y="278.8">A05</text>
<text x="213.7" y="278.8">CD00</text>
<text x="316.6" y="278.8">PALSW</text>
<text x="337.5" y="281.6">JP4</text>
<text x="416.5" y="276.1">R2</text>
<text x="-.3" y="282.6">REQ</text>
<text x="118.5" y="282.6">A06</text>
<text x="118.5" y="286.4">A07</text>
<text x="176.3" y="286.4">D00</text>
<text x="213.7" y="286.4">CD07</text>
<text x="213.7" y="282.6">CD06</text>
<text x="368.4" y="282">CT1</text>
<text x="118.5" y="290.2">A08</text>
<text x="176.3" y="290.2">D01</text>
<text x="213.7" y="290.2">DE00</text>
<text x="301" y="291.7">10k</text>
<text x="118.5" y="294">A09</text>
<text x="118.5" y="297.8">A10</text>
<text x="176.3" y="294">D02</text>
<text x="176.3" y="297.8">D03</text>
<text x="213.7" y="294">DE01</text>
<text x="213.7" y="297.8">DE02</text>
<text x="300.1" y="298.9">R26</text>
<text x="372.8" y="296.9">VPP</text>
<text x="466.1" y="297.8">A06</text>
<text x="118.5" y="301.6">A11</text>
<text x="118.5" y="305.5">A12</text>
<text x="176.3" y="301.6">D04</text>
<text x="176.3" y="305.5">D05</text>
<text x="213.7" y="301.6">DE03</text>
<text x="213.7" y="305.5">DE04</text>
<text x="346.7" y="303.7">C14</text>
<text x="356.5" y="300.7">C32</text>
<text x="370.1" y="305.1" transform="rotate(-90 370.1 305.1)">100pF</text>
<text x="466.1" y="301.6">A05</text>
<text x="466.1" y="305.5">A07</text>
<text x="118.5" y="309.3">A13</text>
<text x="176.3" y="309.3">D06</text>
<text x="213.7" y="309.3">DE05</text>
<text x="466.1" y="309.3">A04</text>
<text x="50" y="316.9">RST</text>
<text x="118.5" y="313.1">A14</text>
<text x="118.5" y="316.9">A15</text>
<text x="173.6" y="316.9">IORQ</text>
<text x="176.3" y="313.1">D07</text>
<text x="213.7" y="313.1">DE06</text>
<text x="213.7" y="316.9">DE07</text>
<text x="339.1" y="313.3">.022uF</text>
<text x="363.6" y="315.2">TR1</text>
<text x="466.1" y="313.1">A08</text>
<text x="466.1" y="316.9">A03</text>
<text x="177" y="320.7">WR</text>
<text x="213.7" y="320.7">INV</text>
<text x="466.1" y="320.7">A09</text>
<text x="118.5" y="328.3">D01</text>
<text x="118.5" y="324.5">D00</text>
<text x="172.6" y="324.5">MRST</text>
<text x="180.5" y="328.3">R</text>
<text x="213.7" y="328.3">G</text>
<text x="213.7" y="324.5">B</text>
<text x="327.4" y="329.8">820</text>
<text x="466.1" y="328.3">A10</text>
<text x="466.1" y="324.5">A02</text>
<text x="54.5" y="335.9">Φ</text>
<text x="118.5" y="332.1">D02</text>
<text x="118.5" y="335.9">D03</text>
<text x="466.1" y="332.1">A01</text>
<text x="466.4" y="335.9">A11</text>
<text x="118.5" y="339.7">D04</text>
<text x="291.8" y="337.5">R38</text>
<text x="315.8" y="338.6">GND</text>
<text x="326.8" y="337">R32</text>
<text x="361.5" y="339.7">GND</text>
<text x="466.1" y="339.7">A00</text>
<text x="-.9" y="343.6">A14</text>
<text x="-.9" y="347.4">A15</text>
<text x="49.1" y="343.6">GND</text>
<text x="118.5" y="343.6">D05</text>
<text x="118.5" y="347.4">D06</text>
<text x="291.8" y="344.7">820</text>
<text x="464.8" y="347.4">VCC</text>
<text x="466.1" y="343.6">A12</text>
<text x="41.1" y="348.1" transform="rotate(-90 41.1 348.1)">GND</text>
<text x="118.5" y="351.2">D07</text>
<text x="463.4" y="351.2">DE00</text>
<text x="-.9" y="355">XBE</text>
<text x="-.7" y="358.8">BE</text>
<text x="38.1" y="357.7">VCC</text>
<text x="288.6" y="357.3" transform="rotate(-90 288.6 357.3)">C19</text>
<text x="307.6" y="357.3" transform="rotate(-90 307.6 357.3)">C18</text>
<text x="463.4" y="355">DE01</text>
<text x="463.4" y="358.8">DE02</text>
<text x="1.2" y="362.6">EB</text>
<text x="334.7" y="364.9" transform="rotate(-90 334.7 364.9)">C16</text>
<text x="463.4" y="362.6">DE03</text>
<text x="286.5" y="371" transform="rotate(-90 286.5 371)">L1</text>
<text x="297" y="367.2" transform="rotate(-90 297 367.2)">82pF</text>
<text x="305.2" y="371.4" transform="rotate(-90 305.2 371.4)">L2</text>
<text x="315.6" y="367.9" transform="rotate(-90 315.6 367.9)">82pF</text>
<text x="325" y="371.4" transform="rotate(-90 325 371.4)">L3</text>
<text x="351.6" y="371.7" transform="rotate(-90 351.6 371.7)">L4</text>
<text x="463.4" y="366.4">DE04</text>
<text x="463.4" y="370.2">DE05</text>
<text x="131.4" y="376.9">C1</text>
<text x="463.4" y="374">DE06</text>
<text x="463.4" y="377.8">DE07</text>
<text x="119.8" y="380.6" transform="rotate(-90 119.8 380.6)">D15</text>
<text x="142.9" y="382" transform="rotate(-90 142.9 382)">10k</text>
<text x="150.1" y="380.8" transform="rotate(-90 150.1 380.8)">R5</text>
<text x="333.9" y="379.4" transform="rotate(-90 333.9 379.4)">82pF</text>
<text x="-.7" y="385.5">OM</text>
<text x="466.1" y="389.3">A13</text>
<text x="467.3" y="385.5">RD</text>
<text x="153.7" y="390.3" transform="rotate(-90 153.7 390.3)">D1</text>
<text x="160.4" y="393.1">VCC</text>
<text x="334.4" y="390.6">PAL ONLY</text>
<text x="417.4" y="390.8">1k</text>
<text x="466.5" y="393.1">WR</text>
<text x="128.6" y="400.5" transform="rotate(-90 128.6 400.5)">1uF @ 50v</text>
<text x="416.5" y="398">R1</text>
<text x="461.5" y="396.9">MREQ</text>
<text x="465.9" y="400.7">NMI</text>
<text x="112.4" y="402.6" transform="rotate(-90 112.4 402.6)">R45</text>
<text x="119.6" y="402.6" transform="rotate(-90 119.6 402.6)">47k</text>
<text x="414.2" y="402.2">4.7k</text>
<text x="463.5" y="404.5">WAIT</text>
<text x="168" y="412.1" transform="rotate(-90 168 412.1)">GND</text>
<text x="409.9" y="413.7">R4</text>
<text x="414.4" y="409.4">R25</text>
<text x="460" y="412.1">BUSAK</text>
<text x="463.4" y="408.3">HALT</text>
<text x="289" y="418.2" transform="rotate(-90 289 418.2)">C37</text>
<text x="296.2" y="418.2" transform="rotate(-90 296.2 418.2)">.001uF</text>
<text x="318.5" y="417.5">R56</text>
<text x="341.3" y="417.5">R57</text>
<text x="463.2" y="415.9">IORQ</text>
</g>
<g font-size="3.2" fill="#808080">
<text x="188.5" y="255.4">1</text>
<text x="206.6" y="255.4">40</text>
<text x="291.4" y="255.4">1</text>
<text x="309.5" y="255.4">18</text>
<text x="61.8" y="259.2">27</text>
<text x="61.8" y="263">19</text>
<text x="72.4" y="260.9">M1</text>
<text x="99.6" y="260.9">A0</text>
<text x="110.5" y="259.2">30</text>
<text x="110.5" y="263">31</text>
<text x="188.5" y="259.2">2</text>
<text x="188.5" y="263">3</text>
<text x="206.6" y="263">38</text>
<text x="206.6" y="259.2">39</text>
<text x="291.4" y="259.2">2</text>
<text x="291.4" y="263">3</text>
<text x="309.5" y="263">16</text>
<text x="309.5" y="259.2">17</text>
<text x="365.6" y="259.2" transform="rotate(-90 365.6 259.2)">2</text>
<text x="61.8" y="266.8">20</text>
<text x="72.4" y="264.7">MREQ</text>
<text x="72.4" y="268.5">IORQ</text>
<text x="99.6" y="264.7">A1</text>
<text x="99.6" y="268.5">A2</text>
<text x="110.5" y="266.8">32</text>
<text x="188.5" y="266.8">4</text>
<text x="206.6" y="266.8">37</text>
<text x="291.4" y="266.8">4</text>
<text x="309.5" y="266.8">15</text>
<text x="365.6" y="269.7" transform="rotate(-90 365.6 269.7)">1</text>
<text x="61.8" y="270.6">21</text>
<text x="61.8" y="274.4">22</text>
<text x="72.4" y="272.3">RD</text>
<text x="99.6" y="272.3">A3</text>
<text x="110.5" y="270.6">33</text>
<text x="110.5" y="274.4">34</text>
<text x="188.5" y="270.6">5</text>
<text x="188.5" y="274.4">6</text>
<text x="206.6" y="274.4">35</text>
<text x="206.6" y="270.6">36</text>
<text x="291.4" y="270.6">5</text>
<text x="291.4" y="274.4">6</text>
<text x="309.5" y="274.4">13</text>
<text x="309.5" y="270.6">14</text>
<text x="72.4" y="276.1">WR</text>
<text x="99.6" y="276.1">A4</text>
<text x="99.6" y="279.9">A5</text>
<text x="110.5" y="278.3">35</text>
<text x="188.5" y="278.3">7</text>
<text x="206.6" y="278.3">34</text>
<text x="291.4" y="278.3">7</text>
<text x="309.5" y="278.3">12</text>
<text x="61.8" y="282.1">28</text>
<text x="72.4" y="283.7">RFSH</text>
<text x="99.6" y="283.7">A6</text>
<text x="99.6" y="287.6">A7</text>
<text x="110.5" y="282.1">36</text>
<text x="110.5" y="285.9">37</text>
<text x="188.5" y="282.1">8</text>
<text x="188.5" y="285.9">9</text>
<text x="206.6" y="285.9">32</text>
<text x="206.6" y="282.1">33</text>
<text x="291.4" y="282.1">8</text>
<text x="291.4" y="285.9">9</text>
<text x="309.5" y="285.9">10</text>
<text x="309.5" y="282.1">11</text>
<text x="341.8" y="285.9">1</text>
<text x="61.8" y="289.7">18</text>
<text x="72.4" y="291.4">HALT</text>
<text x="99.6" y="291.4">A8</text>
<text x="110.5" y="289.7">38</text>
<text x="110.5" y="293.5">39</text>
<text x="186.7" y="289.7">10</text>
<text x="187" y="293.5">11</text>
<text x="206.6" y="293.5">30</text>
<text x="206.6" y="289.7">31</text>
<text x="61.8" y="297.3">24</text>
<text x="72.4" y="299">WAIT</text>
<text x="97.8" y="299">A10</text>
<text x="99.6" y="295.2">A9</text>
<text x="110.5" y="297.3">40</text>
<text x="186.7" y="297.3">12</text>
<text x="206.6" y="297.3">29</text>
<text x="61.8" y="304.9">16</text>
<text x="98" y="302.8">A11</text>
<text x="110.5" y="301.1">1</text>
<text x="110.5" y="304.9">2</text>
<text x="186.7" y="301.1">13</text>
<text x="186.7" y="304.9">14</text>
<text x="206.6" y="304.9">27</text>
<text x="206.6" y="301.1">28</text>
<text x="61.8" y="308.7">17</text>
<text x="72.4" y="306.6">INT</text>
<text x="72.4" y="310.4">NMI</text>
<text x="97.8" y="306.6">A12</text>
<text x="97.8" y="310.4">A13</text>
<text x="110.5" y="308.7">3</text>
<text x="186.7" y="308.7">15</text>
<text x="206.6" y="308.7">26</text>
<text x="61.8" y="316.4">26</text>
<text x="97.8" y="314.2">A14</text>
<text x="110.5" y="312.5">4</text>
<text x="110.5" y="316.4">5</text>
<text x="186.7" y="312.5">16</text>
<text x="186.7" y="316.4">17</text>
<text x="206.6" y="316.4">24</text>
<text x="206.6" y="312.5">25</text>
<text x="61.8" y="324">25</text>
<text x="72.4" y="318">RESET</text>
<text x="97.8" y="318">A15</text>
<text x="110.5" y="324">14</text>
<text x="186.7" y="320.2">18</text>
<text x="186.7" y="324">19</text>
<text x="206.6" y="324">22</text>
<text x="206.6" y="320.2">23</text>
<text x="356" y="320.2">P$2</text>
<text x="370.5" y="320.2">P$1</text>
<text x="61.8" y="327.8">23</text>
<text x="72.4" y="325.6">BUSRQ</text>
<text x="72.4" y="329.5">BUSAK</text>
<text x="99.4" y="325.6">D0</text>
<text x="99.4" y="329.5">D1</text>
<text x="110.5" y="327.8">15</text>
<text x="186.7" y="327.8">20</text>
<text x="206.6" y="327.8">21</text>
<text x="63.6" y="335.4">6</text>
<text x="99.4" y="333.3">D2</text>
<text x="110.5" y="331.6">12</text>
<text x="110.5" y="335.4">8</text>
<text x="365.6" y="333.8" transform="rotate(-90 365.6 333.8)">P$3*2</text>
<text x="72.4" y="337.1">CLK</text>
<text x="99.4" y="337.1">D3</text>
<text x="99.4" y="340.9">D4</text>
<text x="110.5" y="339.2">7</text>
<text x="61.8" y="343">29</text>
<text x="72.4" y="344.7">GND</text>
<text x="99.4" y="344.7">D5</text>
<text x="110.5" y="343">9</text>
<text x="110.5" y="346.8">10</text>
<text x="62.1" y="350.6">11</text>
<text x="72.4" y="352.3">VCC</text>
<text x="99.4" y="348.5">D6</text>
<text x="99.4" y="352.3">D7</text>
<text x="110.5" y="350.6">13</text>
</g>
<text font-size="2.7" fill="#c90d0c" x="480.4" y="248.3">J1</text>
<g font-size="2.7" fill="#808080">
<text x="446.3" y="256.9">CSYNC</text>
<text x="488.4" y="255.5">1</text>
<text x="496" y="255.5">2</text>
<text x="36.6" y="260.7">M1</text>
<text x="488.4" y="263.2">3</text>
<text x="496" y="263.2">4</text>
<text x="428.4" y="264.5">INT</text>
<text x="444.3" y="268.3">BUSREQ</text>
<text x="463.2" y="272.1">MRST</text>
<text x="467.1" y="275.9">M1</text>
<text x="488.4" y="270.8">5</text>
<text x="496" y="270.8">6</text>
<text x="463.5" y="279.7">RFSH</text>
<text x="488.4" y="278.4">7</text>
<text x="496" y="278.4">8</text>
<text x="48.3" y="283.6">RFSH</text>
<text x="454.7" y="287.4">A15</text>
<text x="468.7" y="283.6">Φ</text>
<text x="488.4" y="286">9</text>
<text x="496" y="286">10</text>
<text x="48.9" y="291.2">HALT</text>
<text x="454.7" y="291.2">A14</text>
<text x="488.4" y="293.6">11</text>
<text x="496" y="293.6">12</text>
<text x="48.9" y="298.8">WAIT</text>
<text x="455.7" y="295">CE</text>
<text x="488.4" y="301.3">13</text>
<text x="496" y="301.3">14</text>
<text x="50.7" y="310.2">NMI</text>
<text x="51.3" y="306.4">INT</text>
<text x="488.4" y="308.9">15</text>
<text x="496" y="308.9">16</text>
<text x="488.4" y="316.5">17</text>
<text x="496" y="316.5">18</text>
<text x="44.2" y="325.5">BUSREQ</text>
<text x="46.5" y="329.3">BUSAK</text>
<text x="488.4" y="324.1">19</text>
<text x="496" y="324.1">20</text>
<text x="488.4" y="331.7">21</text>
<text x="496" y="331.7">22</text>
<text x="488.4" y="339.4">23</text>
<text x="496" y="339.4">24</text>
<text x="488.4" y="347">25</text>
<text x="496" y="347">26</text>
<text x="488.4" y="354.6">27</text>
<text x="496" y="354.6">28</text>
<text x="488.4" y="362.2">29</text>
<text x="496" y="362.2">30</text>
<text x="488.4" y="369.8">31</text>
<text x="496" y="369.8">32</text>
<text x="488.4" y="377.5">33</text>
<text x="496" y="377.5">34</text>
<text x="354.5" y="381.7" transform="rotate(-90 354.5 381.7)">(SHORT on NTSC)</text>
<text x="488.4" y="385.1">35</text>
<text x="496" y="385.1">36</text>
<text x="488.4" y="392.7">37</text>
<text x="496" y="392.7">38</text>
<text x="488.4" y="400.3">39</text>
<text x="496" y="400.3">40</text>
<text x="488.4" y="407.9">41</text>
<text x="496" y="407.9">42</text>
<text x="488.4" y="415.6">43</text>
<text x="496" y="415.6">44</text>
</g>
<text font-size="2.1" fill="#808080" x="-.9" y="416.1">PALSW</text>
</svg>
